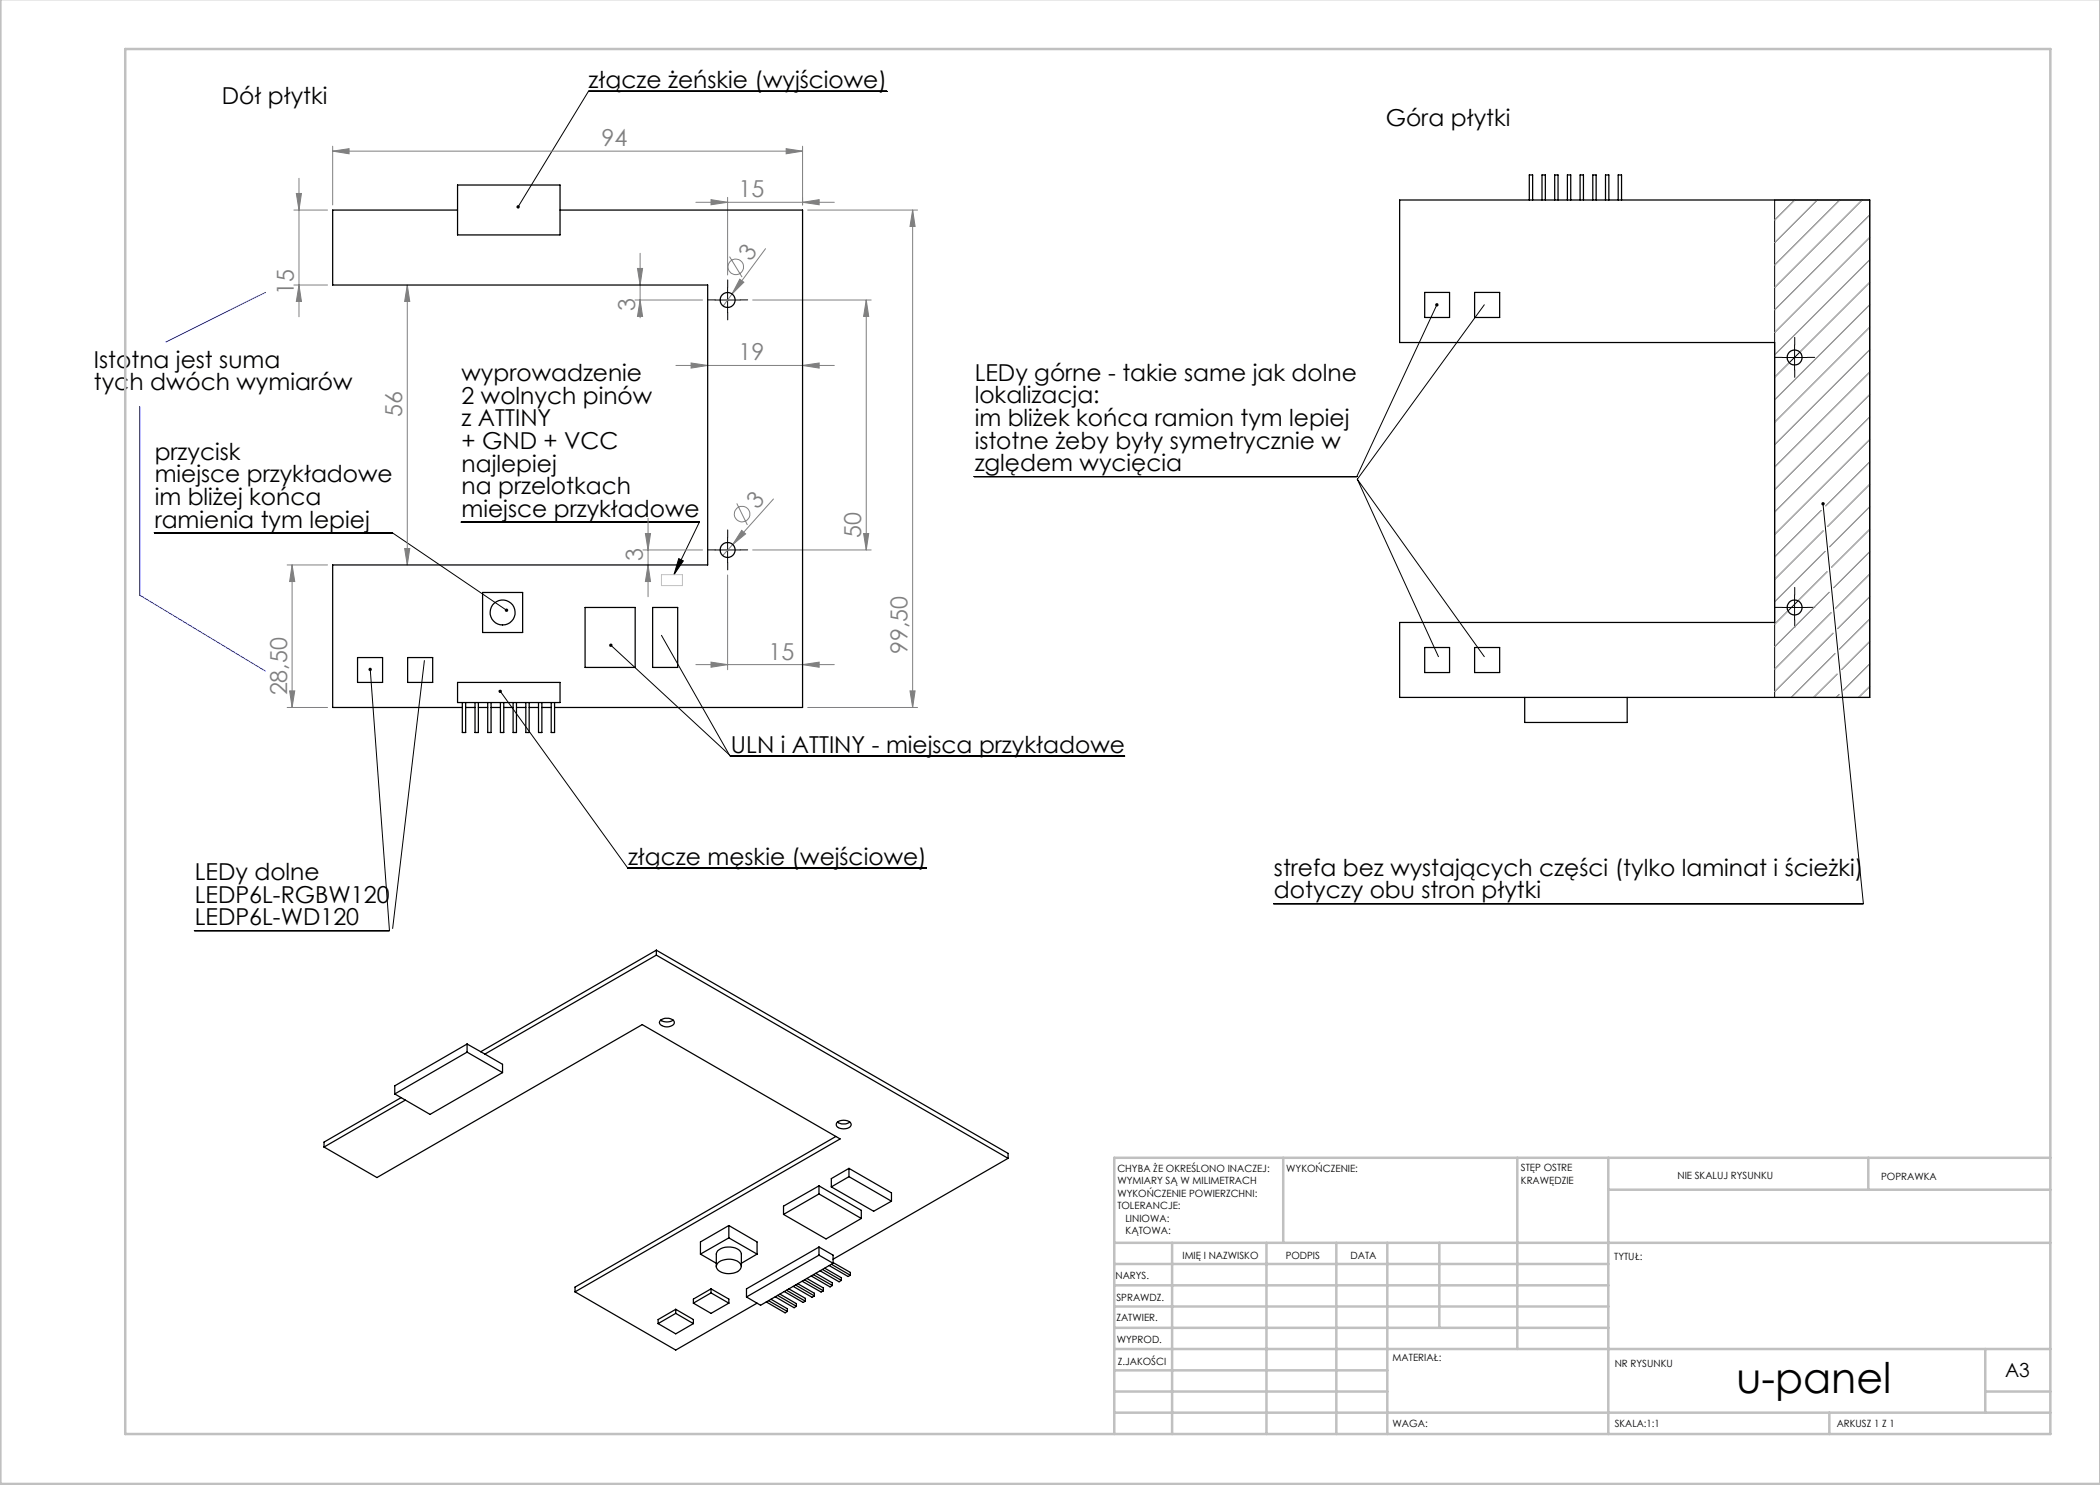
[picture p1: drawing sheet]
<svg xmlns="http://www.w3.org/2000/svg" width="420mm" height="297mm" viewBox="0 0 420 297" stroke-linecap="round" stroke-linejoin="round" font-family="sans-serif">
<g fill="none" stroke="#808080" stroke-width=".2">
<path d="M59.3 38.7h1l-.5 3.3zM59.8 35.7v27.7M66.5 30.2l3.3-.5v1.1zM66.5 29.2v11.8M66.5 30.2h94M142.2 39.9l3.3 .6-3.3 .5zM145.5 39.5v15.5M157.2 29.7l3.3 .5-3.3 .6zM160.5 29.2v11.8M58.8 42h6.7M58.8 57h6.7M59.8 57l.5 3.3h-1z"/>
<path d="M81.5 57l.5 3.3h-1.1zM81.5 57v56M127.5 53.7h1l-.5 3.3zM128 50.7v12.9M139.2 40.5h27.7M145.9 51.3l2.5 4.1M146.4 58.8l-1.8 2.4M148 55.8l.8 .6-2.4 2.4zM153.1 49.7l-6.7 9.1M160.5 40.5l3.3-.6v1.1zM161.5 42h22M182.5 42v99.5"/>
<path d="M182.5 42l.5 3.3h-1zM127 60h13.5M128 60l.5 3.3h-1zM135.2 73.1h31.7M138.2 72.6l3.3 .5-3.3 .5zM150.5 60h23.7M160.5 73.1l3.3-.5v1zM173.2 60v50M173.2 60l.5 3.3h-1zM154.7 99.8l-8.2 9.1M57.4 113h8.1M58.4 113v28.5"/>
<path d="M58.4 113l.5 3.3h-1zM80.9 109.7h1.1l-.5 3.3zM128.6 110h11.9M129.1 106.7h1l-.5 3.3zM129.6 103.6v15.7M129.6 113l.5 3.3h-1zM145.5 115v18.9M146.5 108.9l-2 2.2M147.4 100.7l2.1 4.3M148.3 106.1l.8 .7-2.6 2.1zM150.5 110h23.7M172.7 106.7h1l-.5 3.3z"/>
<path d="M57.9 138.2h1l-.5 3.3zM139.2 132.9h27.7M142.2 132.4l3.3 .5-3.3 .6zM160.5 132.9l3.3-.5v1.1zM182 138.2h1l-.5 3.3zM57.4 141.5h8.1M161.5 141.5h22"/>
<circle cx="147.2" cy="53.4" r="1.57"/>
<circle cx="148.4" cy="102.8" r="1.56"/>
</g>
<g fill="none" stroke="#000" stroke-width=".2">
<path d="M177.4 18.3h-59.7l-14.1 23.1M145.5 57.5v5M354.9 40h19v99.5h-19zM359 40l-4.1 4M363.5 40l-8.6 8.5M367.9 40l-13 13M372.4 40l-17.5 17.5M373.9 43l-19 19M373.9 47.5l-19 19M373.9 52l-19 19M373.9 56.5l-19 19M143 60h5"/>
<path d="M287.4 61l-16 34.3h-76.6M296.9 61l-25.4 34.8M356.4 71.5h5M358.9 69v5M373.9 61l-19 19M373.9 65.4l-19 19.1M373.9 70l-19 18.9M373.9 74.4l-19 19M373.9 78.9l-19 19M271.5 95.8l16.2 35.5M271.5 95.8l25.4 35.5M373.9 83.4l-19 19"/>
<path d="M373.9 87.9l-19 19M373.9 92.4l-8.7 8.8M373.9 96.9l-8.4 8.4M30.9 106.6h47.6l22.8 15.5M92.3 104.4h47.6l-5.1 10.5M135.7 111.7l1 .5-1.9 2.7zM143 110h5M145.5 107.5v5M358.9 119v5M364.2 102.1l-9.3 9.3M364.6 100.7l8.1 80h-118M364.6 106.2l-9.7 9.7"/>
<path d="M365 110.3l-10.1 10.1M365.4 114.4l-10.5 10.4M365.8 118.5l-10.9 10.9M373.9 101.3l-8 8.1M373.9 110.3l-7.2 7.2M373.9 114.8l-6.8 6.8M373.9 105.9l-7.6 7.5M373.9 119.3l-6.4 6.4M74 133.9l3.9 52.2h-39M84.9 132.1l-6.4 53.6M100 138.3l25.5 35.3h59.8M122.2 129l23.9 22.2h78.8"/>
<path d="M132.3 127.1l13.7 24.1M356.4 121.5h5M366.2 122.6l-11.3 11.2M366.6 126.6l-11.7 11.7M367 130.7l-8.8 8.8M367.4 134.8l-4.7 4.7M367.8 138.9l-.6 .6M373.9 132.8l-5.2 5.2M373.9 137.3l-2.2 2.2M373.9 123.8l-6 6M373.9 128.3l-5.6 5.6"/>
</g>
<g fill="none" stroke="#000" stroke-width=".2" stroke-dasharray="15.2 1.3 1.3 1.3">
<path d="M143 60h-1.5M145.5 57.5v-1.5M148 60h1.5M145.5 62.5v1.5M356.4 71.5h-1.5M358.9 69v-1.5M358.9 74v1.5M361.4 71.5h1.5M143 110h-1.5M145.5 107.5v-1.5M145.5 112.5v1.5M148 110h1.5"/>
<path d="M358.9 119v-1.5M356.4 121.5h-1.5M358.9 124v1.5M361.4 121.5h1.5"/>
</g>
<g fill="none" stroke="#c0c0c0" stroke-width=".2">
<path d="M359 40l-4.1 4M363.5 40l-8.6 8.5M367.9 40l-13 13M372.4 40l-17.5 17.5M373.9 43l-19 19M373.9 47.5l-19 19M373.9 52l-19 19M373.9 56.5l-13.9 13.9M357.9 72.5l-3 3M373.9 61l-19 19M373.9 65.4l-19 19.1M373.9 70l-19 18.9"/>
<path d="M373.9 74.4l-19 19M373.9 78.9l-19 19M373.9 83.4l-19 19M373.9 87.9l-19 19M373.9 92.4l-8.7 8.8M373.9 96.9l-8.4 8.4M132.3 114.9h4.2v2.2h-4.2zM364.2 102.1l-9.3 9.3M364.6 106.2l-9.7 9.7M365 110.3l-10.1 10.1M365.4 114.4l-5.8 5.8M365.8 118.5l-10.9 10.9"/>
<path d="M373.9 101.3l-8 8.1M373.9 105.9l-7.6 7.5M373.9 110.3l-7.2 7.2M373.9 114.8l-6.8 6.8M373.9 119.3l-6.4 6.4M357.6 122.2l-2.7 2.6M366.2 122.6l-11.3 11.2M366.6 126.6l-11.7 11.7M367 130.7l-8.8 8.8M367.4 134.8l-4.7 4.7M367.8 138.9l-.6 .6M373.9 123.8l-6 6"/>
<path d="M373.9 128.3l-5.6 5.6M373.9 132.8l-5.2 5.2M373.9 137.3l-2.2 2.2"/>
</g>
<g fill="none" stroke="#c0c0c0" stroke-width=".5">
<path d="M.1 -.1v296.9h419.9M25 9.8h385.1v277h-385.1zM256.6 231.6v17M303.5 231.6v38.2M321.7 231.6v55.2M321.7 237.9h88.4M373.7 231.6v6.3M410.1 231.6h-187.3v55.2M222.8 248.6h187.3M222.8 257.1h98.9M222.8 252.8h98.9M234.4 248.6v38.2"/>
<path d="M253.3 248.6v38.2M267.3 248.6v38.2M277.5 248.6v38.2M287.9 248.6v17M222.8 265.6h98.9M222.8 261.3h98.9M222.8 278.3h54.7M222.8 274.1h54.7M222.8 269.8h187.3M397.1 278.3h13M397.1 269.8v12.7M222.8 282.5h187.3"/>
<path d="M365.9 282.5v4.3"/>
</g>
<path d="M53.1 58.5l-19.9 9.9M27.9 81.3v37.7l25.2 15.2" fill="none" stroke="#00f" stroke-width=".2"/>
<path d="M287.1 60.7a.35 .35 0 0 0 .1 .6 .35 .35 0 0 0 .5-.2 .35 .35 0 0 0-.2-.5l-.1 .4 .1-.4zM364.4 100.5a.35 .35 0 0 0-.1 .5 .35 .35 0 0 0 .6-.1 .35 .35 0 0 0-.3-.5v.3v-.3zM103.4 41.2l-.1 .3 .1 .2 .2-.3-.2 .3a.34 .34 0 0 0 .5-.1 .34 .34 0 0 0-.1-.5 .34 .34 0 0 0-.4 .1zM99.8 138a.34 .34 0 0 0 0 .6 .34 .34 0 0 0 .5-.3 .34 .34 0 0 0-.4-.3l.1 .3zM101 121.8a.35 .35 0 0 0 .1 .5 .35 .35 0 0 0 .5-.1l-.3-.1 .3 .1v-.1a.35 .35 0 0 0-.2-.4 .35 .35 0 0 0-.4 .1zM121.8 128.9a.35 .35 0 0 0 .3 .6 .35 .35 0 0 0 .4-.5 .35 .35 0 0 0-.6-.2l.3 .2zM73.8 133.6a.34 .34 0 0 0 0 .5 .34 .34 0 0 0 .5-.1 .34 .34 0 0 0-.3-.4v.3v-.3zM135.7 111.7l1 .5-1.9 2.7z" fill="#000"/>
<g fill="#808080">
<path d="M148.3 106.1l.8 .7-2.6 2.1z"/>
<path d="M148 55.8l.8 .6-2.4 2.4z"/>
<path d="M80.9 109.7h1.1l-.5 3.3zM81.5 57l.5 3.3h-1.1zM128 60l.5 3.3h-1zM127.5 53.7h1l-.5 3.3z"/>
<path d="M182.5 42l.5 3.3h-1zM182 138.2h1l-.5 3.3zM173.2 60l.5 3.3h-1zM172.7 106.7h1l-.5 3.3zM129.1 106.7h1l-.5 3.3zM129.6 113l.5 3.3h-1zM59.3 38.7h1l-.5 3.3zM59.8 57l.5 3.3h-1zM58.4 113l.5 3.3h-1zM57.9 138.2h1l-.5 3.3z"/>
<path d="M66.5 30.2l3.3-.5v1.1zM157.2 29.7l3.3 .5-3.3 .6zM142.2 132.4l3.3 .5-3.3 .6zM160.5 132.9l3.3-.5v1.1zM142.2 39.9l3.3 .6-3.3 .5zM160.5 40.5l3.3-.6v1.1zM138.2 72.6l3.3 .5-3.3 .5zM160.5 73.1l3.3-.5v1z"/>
</g>
<g fill="none" stroke="#000" stroke-width=".25">
<path d="M91.5 37h20.5v10h-20.5zM91.5 42h-25v15h75v56h-75v28.5h26M112 42h48.5v99.5h-49.6M279.9 40h94v99.5h-94v-15h75v-56h-75zM284.9 58.5h5v5h-5zM294.9 58.5h5v5h-5zM305.9 40v-5h.6v5M308.4 40v-5h.7v5M310.9 40v-5h.7v5M313.5 40v-5h.6v5M316 40v-5h.7v5M318.6 40v-5h.6v5"/>
<path d="M321.1 40v-5h.7v5M323.6 40v-5h.7v5M96.5 118.5h8v8h-8zM71.5 131.5h5v5h-5zM81.5 131.5h5v5h-5zM91.5 136.5h20.5v4h-20.5zM117 121.5h10v12h-10zM130.5 121.5h5v12h-5zM284.9 129.5h5v5h-5zM294.9 129.5h5v5h-5zM304.9 139.5v5h20.5v-5M92.5 140.5v6h.6v-6"/>
<path d="M93.1 141.5h1.9M95 140.5v6h.7v-6M95.7 141.5h1.8M97.5 140.5v6h.7v-6M98.2 141.5h1.9M100.1 140.5v6h.7v-6M100.8 141.5h1.8M102.6 140.5v6h.7v-6M103.3 141.5h1.9M105.2 140.5v6h.6v-6M105.8 141.5h1.9M107.7 140.5v6h.7v-6"/>
<path d="M108.4 141.5h1.8M110.2 140.5v6h.7v-6M131.3 191l-34.3 19.8M131.3 191l70.3 40.7M131.3 190v1M131.3 190l70.3 40.7v1M131.3 190l-35.2 20.4M80.2 219.5l-15.4 8.9v1M93.4 208.8v1.6M93.4 210.4l-14.4 8.4M93.4 208.8l-14.4 8.4v1.6M93.4 210.4l7.1 4.1"/>
<path d="M93.4 208.8l3.6 2M97 210.8l3.5 2.1v1.6M100.5 214.5l-14.5 8.4-7-4.1M132.1 204.1a2.08 2.08 0 0 1 2.7 .2 .94 .94 0 0 1-1 1l-1.2-.1a.71 .71 0 0 1-.6-.4 .71 .71 0 0 1 .1-.7zM132.2 204a2.16 2.16 0 0 0 2.4 0M64.8 229.4l10.6 6.1 53-30.6 39.6 22.9-53 30.6M81.1 220l-16.3 9.4M163.8 237.2l8.5 4.9v1.6M163.8 237.2l-7.1 4v1.7M163.8 237.2v1.6M163.8 238.8l-7.1 4.1M163.8 238.8l8.5 4.9"/>
<path d="M166.3 237.4l8.4 4.8 3.6-2M167.2 227.3l-52.2 30.1v1M167.4 224.5a2.08 2.08 0 0 1 2.8 .2 .91 .91 0 0 1-1.1 1h-1.1a.73 .73 0 0 1-.7-.5 .73 .73 0 0 1 .1-.7zM167.5 224.4a2.34 2.34 0 0 0 2.5 0M169.8 233.7l8.5 4.9v1.6M169.8 233.7l-3.5 2v1.7M169.8 235.3l-3.5 2.1M169.8 235.3l8.5 4.9M169.8 233.7v1.6M201.6 231.7l-35 20.1M115 258.4l20.1 11.6 16.3-9.4M140.1 250.8l3.2 1.9"/>
<path d="M142.2 257.8l-3.5 2v.8M142.2 257.8l3.6 2v.8M142.2 258.6l3.6 2M142.2 257.8v.8M142.2 258.6l-3.5 2M143.3 253.3v-2.5a2.08 2.08 0 0 1 2.3-1.4 2.35 2.35 0 0 1 2.7 1.4v2.5M143.5 252.6a3.3 3.3 0 0 1 4.7 .4 1.47 1.47 0 0 1-1.5 1.6 3 3 0 0 1-3.4-1.1zM145.8 245.1l5.6 3.3v2.4M145.8 245.1l-5.7 3.3v2.4M145.8 247.6l-5.7 3.2M145.8 247.6l5.6 3.2M145.8 245.1v2.5"/>
<path d="M151.4 250.8l-3.1 1.9M154.2 259.9l3.3 1.9v.5M155 259.4l3.8 2.1 .5-.2M155.5 259.1l3.8 2.2M156 258.8l3.3 1.9v.6M156.7 242.9l8.5 4.9 7.1-4.1M156.8 258.3l3.8 2.2 .5-.3M157.3 258.1l3.8 2.1M157.8 257.8l3.3 1.9v.5M158.6 257.3l3.8 2.2 .5-.3M159.1 257l3.8 2.2M159.6 256.7l3.3 2v.5"/>
<path d="M160.4 256.3l3.8 2.1 .5-.2M160.9 256l3.8 2.2M161.4 255.7l3.3 1.9v.6M162.2 255.2l3.8 2.2 .5-.3M162.7 254.9l3.8 2.2M163.2 254.7l3.3 1.9v.5M163.8 249.4l2.8 1.6v1.7M163.8 249.4l-14.5 8.4v1.6M163.8 249.4v1.6M163.8 251l-14.5 8.4M163.8 251l2.8 1.7M164 254.2l3.8 2.2 .5-.3"/>
<path d="M164.5 253.9l3.8 2.2M165 253.6l3.3 1.9v.6M165.8 253.1l3.8 2.2 .5-.2M166.3 252.9l3.8 2.2M166.6 252.7l-14.5 8.4-2.8-1.7M166.6 252.5l3.5 2v.6M131.6 264.7l3.5 2.1 3.6-2.1M135.1 261.9l3.6 2v.8M135.1 261.9l-3.5 2v.8M135.1 262.7l-3.5 2M135.1 261.9v.8M135.1 262.7l3.6 2"/>
<path d="M138.7 260.6l3.5 2.1 3.6-2.1M153.2 260.4l3.8 2.2 .5-.3M153.7 260.1l3.8 2.2"/>
<circle cx="145.5" cy="60" r="1.49"/>
<circle cx="358.9" cy="71.5" r="1.51"/>
<circle cx="145.5" cy="110" r="1.49"/>
<circle cx="100.5" cy="122.5" r="2.5"/>
<circle cx="358.9" cy="121.5" r="1.51"/>
</g>
<text font-size="8.5" x="347.3" y="278.5">u-panel</text>
<g font-size="4.7">
<text x="117.7" y="17.6">złącze żeńskie (wyjściowe)</text>
<text x="44.3" y="20.8">Dół płytki</text>
<text x="277.1" y="25.3">Góra płytki</text>
<text x="18.8" y="73.6">Istotna jest suma</text>
<text x="92.3" y="76.2">wyprowadzenie</text>
<text x="194.9" y="76.2">LEDy górne - takie same jak dolne</text>
<text x="18.8" y="78.1">tych dwóch wymiarów</text>
<text x="92.3" y="80.7">2 wolnych pinów</text>
<text x="194.9" y="80.7">lokalizacja:</text>
<text x="92.3" y="85.3">z ATTINY</text>
<text x="92.3" y="89.8">+ GND + VCC</text>
<text x="194.9" y="85.2">im bliżek końca ramion tym lepiej</text>
<text x="194.9" y="89.8">istotne żeby były symetrycznie w</text>
<text x="30.9" y="91.9">przycisk</text>
<text x="92.3" y="94.3">najlepiej</text>
<text x="194.9" y="94.3">zględem wycięcia</text>
<text x="30.9" y="96.5">miejsce przykładowe</text>
<text x="30.9" y="101">im bliżej końca</text>
<text x="92.3" y="98.9">na przelotkach</text>
<text x="30.9" y="105.5">ramienia tym lepiej</text>
<text x="92.3" y="103.4">miejsce przykładowe</text>
<text x="146.2" y="150.5">ULN i ATTINY - miejsca przykładowe</text>
<text x="125.6" y="173">złącze męskie (wejściowe)</text>
<text x="39" y="176">LEDy dolne</text>
<text x="254.8" y="175.1">strefa bez wystających części (tylko laminat i ścieżki)</text>
<text x="254.8" y="179.7">dotyczy obu stron płytki</text>
<text x="39" y="180.5">LEDP6L-RGBW120</text>
<text x="39" y="185.1">LEDP6L-WD120</text>
</g>
<g font-size="4.7" fill="#808080">
<text x="120.3" y="29.2">94</text>
<text x="147.7" y="39.4">15</text>
<text x="150.1" y="52.3" transform="rotate(-54 150.1 52.3)">3</text>
<text x="58.8" y="59" transform="rotate(-90 58.8 59)">15</text>
<text x="127" y="62.2" transform="rotate(-90 127 62.2)">3</text>
<text x="147.7" y="72.1">19</text>
<text x="80.4" y="83.3" transform="rotate(-90 80.4 83.3)">56</text>
<text x="151.4" y="102" transform="rotate(-48 151.4 102)">3</text>
<text x="172.2" y="107.6" transform="rotate(-90 172.2 107.6)">50</text>
<text x="128.6" y="112.1" transform="rotate(-90 128.6 112.1)">3</text>
<text x="153.7" y="131.9">15</text>
<text x="181.5" y="130.8" transform="rotate(-90 181.5 130.8)">99,50</text>
<text x="57.4" y="139.1" transform="rotate(-90 57.4 139.1)">28,50</text>
</g>
<text font-size="3.9" x="401" y="275.4">A3</text>
<g font-size="2">
<text x="223.5" y="234.4">CHYBA ŻE OKREŚLONO INACZEJ:</text>
<text x="223.5" y="236.9">WYMIARY SĄ W MILIMETRACH</text>
<text x="223.5" y="239.4">WYKOŃCZENIE POWIERZCHNI:</text>
<text x="257.3" y="234.4">WYKOŃCZENIE:</text>
<text x="304.2" y="234.3">STĘP OSTRE</text>
<text x="304.2" y="236.8">KRAWĘDZIE</text>
<text x="335.5" y="235.8">NIE SKALUJ RYSUNKU</text>
<text x="376.2" y="236">POPRAWKA</text>
<text x="223.5" y="241.9">TOLERANCJE:</text>
<text x="225.1" y="244.4">LINIOWA:</text>
<text x="225.1" y="246.9">KĄTOWA:</text>
<text x="236.5" y="251.7">IMIĘ I NAZWISKO</text>
<text x="257.1" y="251.7">PODPIS</text>
<text x="270.1" y="251.7">DATA</text>
<text x="223.1" y="255.9">NARYS.</text>
<text x="322.8" y="252">TYTUŁ:</text>
<text x="223.3" y="260.1">SPRAWDZ.</text>
<text x="223.3" y="264.2">ZATWIER.</text>
<text x="223.3" y="268.6">WYPROD.</text>
<text x="223.5" y="272.9">Z.JAKOŚCI</text>
<text x="278.5" y="272.3">MATERIAŁ:</text>
<text x="323" y="273.4">NR RYSUNKU</text>
<text x="278.5" y="285.3">WAGA:</text>
<text x="323" y="285.4">SKALA:1:1</text>
<text x="367.4" y="285.4">ARKUSZ 1 Z 1</text>
</g>
</svg>
